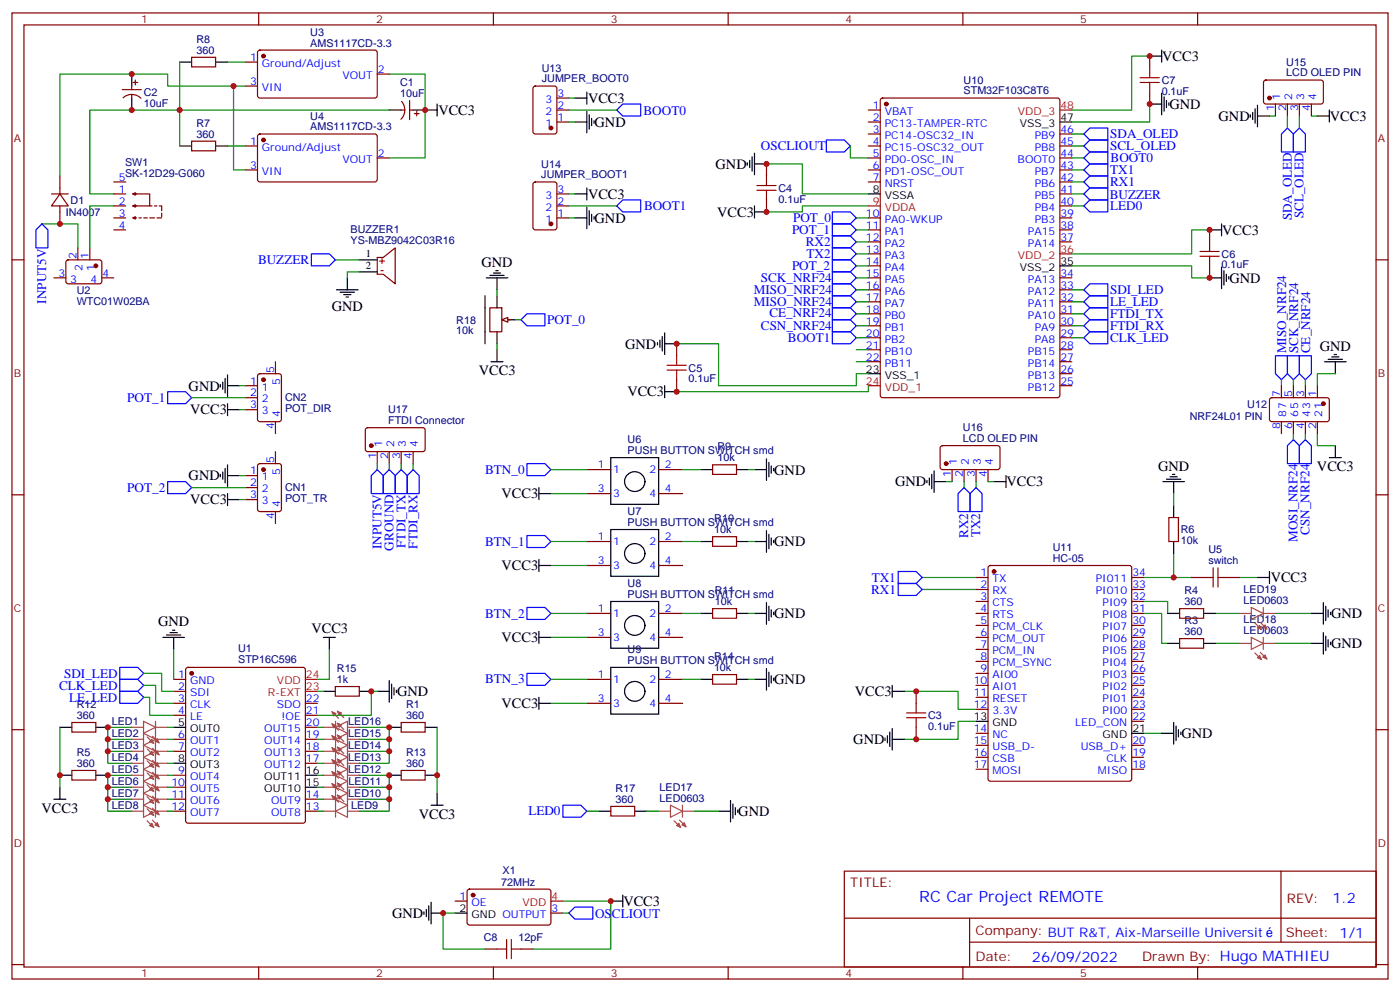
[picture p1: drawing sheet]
<svg xmlns="http://www.w3.org/2000/svg" width="412mm" height="292mm" viewBox="0 0 412 292" stroke-linecap="round" stroke-linejoin="round" font-family="sans-serif">
<g fill="none" stroke="#870000" stroke-width=".35">
<path d="M3.5 3.8h405.4v284.3h-405.4zM7.1 7.3h398.2v277.3h-398.2zM72.3 18.3h3.5M76.1 15l.5-.3 34.1 .1 .4 .7v12.9l-.7 .5-34.1-.1-.5-.6v-12.7zM76.2 3.8v3.5M145.3 3.8v3.5M214.5 3.8v3.5M283.6 3.8v3.5M352.8 3.8v3.5M36 26.4h5.6M36.3 28.8a3.8 3.8 0 0 1 5.2 .1M38.8 25.3v1.1"/>
<path d="M38.8 27.8v1.1M39.2 24.3h1.4M39.9 23.6v1.4M72.3 25.3h3.5M76.1 39.6l.5-.2 34.1 .1 .4 .6v13l-.7 .5-34.1-.1-.5-.7v-12.7zM111.1 21.8h3.6M118.2 32.4h1M118.3 29.8a3.8 3.8 0 0 1-.2 5.3M120.6 29.6v5.6M120.6 32.4h1.1M122.1 33.4h1.4M122.8 32.7v1.4"/>
<path d="M15.2 57.1h4.9M17.6 57.1l2.5 3.5h-4.9zM17.6 51.8v5.3M72.3 43h3.5M72.3 50h3.5M111.1 46.5h3.6M3.5 76.5h3.6M17.6 60.6v5.3M111.1 75.8h1.8l3.5-2.8v10.5l-3.5-2.8h-1.8zM405.3 76.5h3.6M144.3 90.6h3.5v7h-3.5zM148.5 94.1h1.8"/>
<path d="M72.3 113.5h3.5M72.3 117.1h3.5M76.1 110.2l.5-.2h5.6l.6 .4 .1 13-.5 .7h-5.8l-.7-.5-.1-12.9zM81.1 106.5v3.5M72.3 140h3.5M72.3 120.6h3.5M76.1 136.7l.5-.2h5.6l.6 .4 .1 13-.5 .6-5.8 .1-.7-.5-.1-12.9zM81.1 124.1v3.5M81.1 132.9v3.6M172.9 138.2h7M194 138.2h7.1M3.5 145.6h3.6"/>
<path d="M72.3 143.5h3.5M72.3 147h3.5M81.1 150.6v3.5M172.9 145.3h7M172.9 159.4h7M194 145.3h7.1M194 159.4h7.1M405.3 145.6h3.6M172.9 166.4h7M194 166.4h7.1M51.2 200h3.5M54.9 196.6l.5-.2h33.9l.5 .2 .2 .5v44.5l-.3 .5-.4 .2h-33.9l-.5-.2-.2-.5v-44.5z"/>
<path d="M172.9 200h7M172.9 180.6h7M172.9 187.6h7M194 200h7.1M194 180.6h7.1M194 187.6h7.1M3.5 214.8h3.6M21.2 212.7h7v2.8h-7zM51.2 203.5h3.5M51.2 207h3.5M51.2 210.5h3.5M51.2 217.6h3.5"/>
<path d="M90 207h3.5M90 210.5h3.5M90 217.6h3.5M90 214.1h3.5M118.2 212.7h7v2.8h-7zM172.9 207h7M194 207h7.1M405.3 214.8h3.6M21.2 226.8h7v2.8h-7zM51.2 221.1h3.5M51.2 228.2h3.5M51.2 231.7h3.5"/>
<path d="M51.2 235.2h3.5M51.2 238.8h3.5M90 221.1h3.5M90 235.2h3.5M90 238.8h3.5M90 224.6h3.5M118.2 226.8h7v2.8h-7zM179.9 237.3h7.1v2.9h-7.1zM248.7 256.4h156.6v28.2h-156.6zM377.3 256.4v20.9M248.7 270.2h156.5M285.6 277.3h119.6"/>
<path d="M285.6 270.2v14.2M3.5 283.9h3.6M76.2 284.6v3.5M145.3 284.6v3.5M214.5 284.6v3.5M283.6 284.6v3.5M352.8 284.6v3.5M405.3 283.9h3.6"/>
</g>
<g fill="#870000" stroke="#870000" stroke-width=".35">
<circle cx="56.4" cy="198.2" r=".53"/>
<circle cx="77.6" cy="16.5" r=".53"/>
<circle cx="77.6" cy="41.2" r=".53"/>
<circle cx="77.6" cy="138.2" r=".53"/>
<circle cx="77.6" cy="111.8" r=".53"/>
</g>
<g fill="none" stroke="#000" stroke-width=".35">
<path d="M38.8 21.8v3.5M38.8 28.9v3.5M114.7 32.4h3.5M121.7 32.4h3.5M105.8 76.5h5.3M105.8 80h5.3M146.4 87.1v3.5M146.4 97.6v3.6M148.2 94.1h3.5M179.9 134.7h14.1v13.7h-14.1zM179.9 155.9h14.1v13.7h-14.1zM179.9 177h14.1v13.8h-14.1z"/>
<path d="M179.9 196.4h14.1v13.8h-14.1zM17.6 214.1h3.6M28.2 214.1h3.5M51.2 214.1h3.5M114.7 214.1h3.5M125.2 214.1h3.6M17.6 228.2h3.6M28.2 228.2h3.5M51.2 224.6h3.5M90 231.7h3.5M90 228.2h3.5M114.7 228.2h3.5"/>
<path d="M125.2 228.2h3.6M176.4 238.8h3.5M187 238.8h3.5"/>
<circle cx="187" cy="141.8" r="2.96"/>
<circle cx="187" cy="162.9" r="2.96"/>
<circle cx="187" cy="184.1" r="2.96"/>
<circle cx="187" cy="203.5" r="2.96"/>
</g>
<path d="M111.8 76.8h1.4M112.2 79.7h.7M112.5 76.1v1.4M90 200h3.5M90 203.5h3.5" fill="none" stroke="#f00" stroke-width=".35"/>
<g fill="none" stroke="#a64a4a" stroke-width=".35">
<path d="M38.8 214.1h3.5M38.8 217.6h3.5M42.3 212.3l3.5 1.8-3.5 1.7 3.5 1.8-3.5 1.8 3.5 1.7-3.5 1.8 3.5 1.7-3.5 1.8 3.5 1.8-3.5 1.7 3.5 1.8-3.5 1.8 3.5 1.7-3.5 1.8 3.5 1.8-3.5 1.7zM43.3 216.9l2 1.9M44.9 216.7l2 2M45.8 212.3v28.2M45.9 214.1h3.5M45.9 217.6h3.5M95.2 214.1h3.5M95.2 217.6h3.5M97.8 216.5l1.9 2M97.8 213l1.9 1.9"/>
<path d="M97.8 209.5l1.9 1.9M98.8 214.1l3.6-1.8v28.2l-3.6-1.7 3.6-1.8-3.6-1.8 3.6-1.7-3.6-1.8 3.6-1.8-3.6-1.7 3.6-1.8-3.6-1.8 3.6-1.7-3.6-1.8 3.6-1.7-3.6-1.8 3.6-1.8zM98.8 212.3v28.2M99.4 219.9l1.9 1.9M99.4 216.4l1.9 1.9M99.4 212.8l1.9 2M99.4 209.3l1.9 1.9M102.4 214.1h3.4M102.4 217.6h3.4M38.8 221.1h3.5M38.8 224.6h3.5M38.8 228.2h3.5"/>
<path d="M38.8 231.7h3.5M38.8 235.2h3.5M38.8 238.8h3.5M43.3 220.4l2 2M43.3 223.9l2 2M43.3 227.5l2 1.9M43.3 231l2 1.9M43.3 234.5l2 2M43.3 238.1l2 1.9M44.9 220.2l2 2M44.9 223.8l2 1.9M44.9 227.3l2 1.9"/>
<path d="M44.9 230.8l2 2M44.9 234.4l2 1.9M44.9 237.9l2 1.9M45.9 221.1h3.5M45.9 224.6h3.5M45.9 228.2h3.5M45.9 231.7h3.5M45.9 235.2h3.5M45.9 238.8h3.5M95.2 221.1h3.5M95.2 224.6h3.5M95.2 228.2h3.5"/>
<path d="M95.2 231.7h3.5M95.2 235.2h3.5M95.2 238.8h3.5M97.8 234.2l1.9 1.9M97.8 230.6l1.9 2M97.8 227.1l1.9 2M97.8 223.6l1.9 1.9M97.8 220.1l1.9 1.9M99.4 234l1.9 1.9M99.4 230.5l1.9 1.9M99.4 226.9l1.9 2M99.4 223.4l1.9 2"/>
<path d="M102.4 221.1h3.4M102.4 224.6h3.4M102.4 228.2h3.4M102.4 231.7h3.4M102.4 235.2h3.4M102.4 238.8h3.4M194 238.8h3.5M197.5 237l3.5 1.8-3.5 1.7zM201 237v3.5M201.1 238.8h3.5M43.3 241.6l2 1.9M44.9 241.4l2 1.9"/>
<path d="M198.6 241.6l1.9 1.9M200.1 241.4l2 1.9"/>
</g>
<g fill="#a64a4a" stroke="#a64a4a" stroke-width=".29">
<path d="M44 218.3l.7-.7 .6 1.2z"/>
<path d="M45.6 218.1l.7-.7 .6 1.3z"/>
<path d="M44 221.8l.7-.7 .6 1.3z"/>
<path d="M45.6 221.7l.7-.8 .6 1.3z"/>
<path d="M44 225.4l.7-.8 .6 1.3z"/>
<path d="M45.6 225.2l.7-.7 .6 1.2z"/>
<path d="M44 228.9l.7-.7 .6 1.2z"/>
<path d="M45.6 228.7l.7-.7 .6 1.2z"/>
<path d="M44 232.4l.7-.7 .6 1.2z"/>
<path d="M45.6 232.2l.7-.7 .6 1.3z"/>
<path d="M44 235.9l.7-.7 .6 1.3z"/>
<path d="M46.3 235.1l.6 1.2-1.3-.5z"/>
<path d="M44 239.5l.7-.7 .6 1.2z"/>
<path d="M46.3 238.6l.6 1.2-1.3-.5z"/>
<path d="M44 243l.7-.7 .6 1.2z"/>
<path d="M45.6 242.8l.7-.7 .6 1.2z"/>
<path d="M99.4 234l1.2 .5-.7 .7z"/>
<path d="M97.8 234.2l1.2 .5-.7 .7z"/>
<path d="M99.4 230.5l1.2 .5-.7 .7z"/>
<path d="M97.8 230.6l1.2 .6-.7 .7z"/>
<path d="M99.4 226.9l1.2 .6-.7 .7z"/>
<path d="M97.8 227.1l1.2 .5-.7 .8z"/>
<path d="M99.4 223.4l1.2 .5-.7 .7z"/>
<path d="M97.8 223.6l1.2 .5-.7 .7z"/>
<path d="M99.4 219.9l1.2 .5-.7 .7z"/>
<path d="M97.8 220.1l1.2 .5-.7 .7z"/>
<path d="M99.4 216.4l1.2 .5-.7 .7z"/>
<path d="M97.8 216.5l1.2 .6-.7 .7z"/>
<path d="M99.4 212.8l1.2 .6-.7 .7z"/>
<path d="M97.8 213l1.2 .5-.7 .7z"/>
<path d="M99.4 209.3l1.2 .5-.7 .7z"/>
<path d="M97.8 209.5l1.2 .5-.7 .7z"/>
<path d="M199.3 243l.7-.7 .5 1.2z"/>
<path d="M200.9 242.8l.7-.7 .5 1.2z"/>
</g>
<path d="M147.8 94.1l1.8-.7v1.4z" fill="#f0f0f0" stroke="#870000" stroke-width=".35"/>
<g fill="none" stroke="#000" stroke-width=".35">
<path d="M52.9 18.3h3.5M63.5 18.3h3.5M338.7 16.5h3.5M342.2 14.7v3.6M125.2 32.4h3.6M128.8 30.6v3.5M169.3 35.9h3.6M169.3 28.9h3.6M172.9 27.1v3.5M172.9 32.7v6.4M173.6 33.8v4.2M174.3 34.9v2.1"/>
<path d="M175 35.6v.7M312.2 35.9h3.5M338.7 30.6h3.5M342.2 27.4v6.4M342.9 28.5v4.2M343.6 29.6v2.1M344.3 30.3v.7M368.3 33.8v.7M369 33.1v2.1M369.7 32v4.3M370.4 34.1h3.5M370.4 31v6.3"/>
<path d="M388.1 34.1h3.5M391.6 32.4v3.5M52.9 43h3.5M63.5 43h3.5M169.3 57.1h3.6M172.9 55.3v3.5M220.1 47.9v.7M220.8 47.2v2.1M221.5 46.1v4.3M222.2 48.3h3.6M222.2 45.1v6.3M255.8 57.1h3.5"/>
<path d="M146 79.7h.8M169.3 64.1h3.6M172.9 61v6.3M173.6 62v4.3M174.3 63.1v2.1M175 63.8v.7M222.2 60.6v3.5M222.2 62.4h3.6M312.2 78.2h3.5M356.3 67.7h3.5M359.8 65.9v3.5M359.8 78.6v6.3"/>
<path d="M360.5 79.7v4.2M99.1 85.3h6.4M100.2 86h4.2M101.2 86.7h2.2M102 87.4h.7M102.3 81.8v3.5M142.9 87.1v14.1M143.2 81.8h6.4M144.3 81.1h4.2M145.3 80.4h2.2M146.4 81.8v3.5M195.1 99.1v4.2"/>
<path d="M195.8 98v6.4M356.3 81.8h3.5M361.2 80.7v2.1M361.9 81.4v.7M64.9 113.2v.7M65.6 112.5v2.1M66.3 111.4v4.2M67 113.5h3.6M67 110.3v6.4M67 118.8v3.5M144.6 106.5h3.6M146.4 102.9v3.6"/>
<path d="M193.7 100.8v.7M194.4 100.1v2.1M195.8 115.3h3.5M195.8 113.5v3.6M195.8 101.2h3.5M255.8 110h3.5M390.2 106.5h6.3M391.2 105.8h4.3M392.3 105.1h2.1M393 104.4h.7M393.3 106.5v3.5M64.9 139.6v.7"/>
<path d="M65.6 138.9v2.1M66.3 137.9v4.2M67 136.8v6.4M67 140h3.6M67 120.6h3.6M206.4 138.2h3.5M217 138.2h3.5M222.2 138.2h3.6M225.8 135v6.4M226.5 136.1v4.2M227.2 137.2v2.1M227.9 137.9v.7"/>
<path d="M274.5 139.6v4.3M275.2 138.6v6.3M296.3 140v3.5M345.4 139.6h.7M391.6 134.7h3.5M393.3 131.2v3.5M67 145.3v3.5M67 147h3.6M158.7 145.3h3.6M158.7 143.5v3.5M206.4 159.4h3.5M217 159.4h3.5"/>
<path d="M222.2 159.4h3.6M225.8 156.2v6.4M226.5 157.3v4.2M227.2 158.3v2.1M227.9 159v.7M273 141.4v.7M273.8 140.7v2.1M275.2 141.7h3.5M292.8 141.7h3.5M342.5 141.7h6.4M343.6 141h4.2M344.7 140.3h2.1"/>
<path d="M345.7 141.7v3.6M345.7 148.8v3.5M345.7 159.4v3.5M158.7 164.7v3.5M158.7 166.4h3.6M225.8 177.4v6.3M226.5 178.4v4.3M227.2 179.5v2.1M370.4 170h3.5M373.9 168.2v3.5M389.8 177.4v6.3M390.5 178.4v4.3"/>
<path d="M391.2 179.5v2.1M48 187.6h6.3M49 186.9h4.3M50.1 186.2h2.1M50.8 185.5h.7M51.2 187.6v3.5M95.2 187.6h3.6M97 187.6v3.5M158.7 185.8v3.6M158.7 187.6h3.6M206.4 180.6h3.5M206.4 200h3.5"/>
<path d="M217 180.6h3.5M217 200h3.5M222.2 180.6h3.6M222.2 200h3.6M225.8 196.8v6.3M226.5 197.8v4.3M227.2 198.9v2.1M227.9 180.2v.7M227.9 199.6v.7M344 189.4h3.5M344 180.6h3.5M354.5 189.4h3.6"/>
<path d="M354.5 180.6h3.6M386.3 189.4h3.5M386.3 180.6h3.5M389.8 186.2v6.3M390.5 187.3v4.2M391.2 188.3v2.1M391.9 180.2v.7M391.9 189v.7M95.2 203.5h3.6M105.8 203.5h3.6M111.1 203.5h3.6M114.7 200.3v6.4"/>
<path d="M115.4 201.4v4.2M116.1 202.4v2.1M116.8 203.1v.7M158.7 205.2v3.6M158.7 207h3.6M260.7 217.2v.7M261.4 216.5v2.2M262.1 215.5v4.2M262.8 203.5h3.5M262.8 201.7v3.5M262.8 214.4v6.4M262.8 217.6h3.5"/>
<path d="M287.5 212.3h3.5M333.4 215.8h3.5M342.2 215.8h3.5M345.7 212.7v6.3M346.4 213.7v4.2M347.1 214.8v2.1M347.8 215.5v.7M15.9 235.2h3.5M17.6 231.7v3.5M127 237h3.5M128.8 233.5v3.5M211.7 238.8h3.5"/>
<path d="M215.2 235.6v6.3M215.9 236.6v4.3M216.6 237.7v2.1M217.3 238.4v.7M124.9 268.4v.7M125.6 267.7v2.1M126.3 266.6v4.3M127 268.7h3.5M127 265.6v6.3M134.1 268.7h3.5M179.9 265.2h3.5M183.4 263.5v3.5"/>
</g>
<g fill="none" stroke="#870000" stroke-width=".35">
<path d="M56.4 16.9h7.1v2.8h-7.1zM338.7 16.5v3.5M157.2 25.5l.5-.2h5.6l.7 .5v12.9l-.4 .7h-5.9l-.7-.4v-13zM164 32.4h3.6M164 35.9h3.6M164 28.9h3.6M255.8 32.4h3.5M255.8 35.9h3.5M255.8 39.4h3.5M259.5 29.1l.5-.2h51.5l.7 .4v87l-.5 .7-51.7 .1-.7-.5v-87zM312.2 39.4h3.5M338.7 27.1v3.5"/>
<path d="M372.4 23.8l.5-.2h16.5l.4 .7v5.9l-.7 .4h-16.5l-.4-.7v-5.6zM375.7 30.6v3.5M379.2 30.6v3.5M382.8 30.6v3.5M386.3 30.6v3.5M33.5 53.6h3.5M33.5 57.1h3.5M40.2 57.1h-1l.7-.4v.7l-.7-.3h4.9v3.5h-4.9l.7 .4v-.7l-.7 .3h1M56.4 41.6h7.1v2.8h-7.1zM157.2 53.8l.5-.2h5.6l.7 .4v13l-.4 .6-5.9 .1-.7-.5v-12.9zM164 57.1h3.6M225.8 48.3v3.5"/>
<path d="M225.8 58.8v3.6M255.8 53.6h3.5M255.8 43h3.5M255.8 46.5h3.5M255.8 50h3.5M312.2 53.6h3.5M312.2 57.1h3.5M312.2 43h3.5M312.2 46.5h3.5M312.2 50h3.5M19.6 76.7l.5-.2h9.5l.4 .7-.1 5.9-.6 .4h-9.5l-.4-.7v-5.6zM22.9 73v3.5"/>
<path d="M26.5 73v3.5M33.5 67.7h3.5M33.5 60.6h3.5M33.5 64.1h3.5M39.2 64.1l.7 .4v-.7l-.7 .3h1M40.9 64.1h.7M42.3 64.1h1.1M44.1 60.6h.7M44.1 64.1h1.4M45.5 60.6h.7M46.2 64.1h1.4M46.9 60.6h.7v1.4"/>
<path d="M47.6 62.7v1.1M164 60.6h3.6M164 64.1h3.6M255.8 67.7h3.5M255.8 64.1h3.5M255.8 71.2h3.5M255.8 74.7h3.5M255.8 78.2h3.5M312.2 67.7h3.5M312.2 60.6h3.5M312.2 64.1h3.5M312.2 71.2h3.5"/>
<path d="M356.3 67.7v3.5M356.3 78.2v3.6M15.9 81.8h3.5M30 81.8h3.5M255.8 81.8h3.5M255.8 85.3h3.5M255.8 88.8h3.5M255.8 92.4h3.5M255.8 95.9h3.5M255.8 99.4h3.5M312.2 81.8h3.5M312.2 85.3h3.5"/>
<path d="M312.2 88.8h3.5M312.2 92.4h3.5M312.2 95.9h3.5M312.2 99.4h3.5M199.3 101.2v3.5M199.3 111.8v3.5M255.8 102.9h3.5M255.8 106.5h3.5M312.2 102.9h3.5M312.2 106.5h3.5M312.2 113.5h3.5M312.2 110h3.5"/>
<path d="M374.2 117.3l.4-.2h16.6l.4 .7-.1 5.9-.6 .4-16.5-.1-.5-.6v-5.6zM377.5 113.5v3.6M381 113.5v3.6M384.5 113.5v3.6M388.1 113.5v3.6M107.8 126.1l.5-.2h16.5l.4 .7v5.9l-.7 .4h-16.5l-.4-.7v-5.6zM111.1 132.9v3.6M114.7 132.9v3.6M118.2 132.9v3.6M121.7 132.9v3.6M209.9 136.8h7.1v2.8h-7.1zM277.2 131.4l.4-.2h16.5l.5 .7-.1 5.9-.6 .4h-16.5l-.5-.7v-5.6z"/>
<path d="M280.5 138.2v3.5M284 138.2v3.5M287.5 138.2v3.5M291 138.2v3.5M377.5 124.1v3.5M381 124.1v3.5M384.5 124.1v3.5M388.1 124.1v3.5M209.9 158h7.1v2.8h-7.1zM344.3 152.3h2.8v7.1h-2.8zM209.9 179.1h7.1v2.9h-7.1zM287.5 170h3.5"/>
<path d="M287.5 173.5h3.5M287.5 177h3.5M291.3 166.6l.4-.2h41l.6 .5 .1 62.3-.5 .7h-41.2l-.6-.4-.1-62.4zM333.4 170h3.5M333.4 173.5h3.5M333.4 177h3.5M347.5 179.1h7v2.9h-7zM351 170h3.5M361.6 170h3.5M209.9 198.5h7.1v2.9h-7.1zM287.5 180.6h3.5M287.5 184.1h3.5"/>
<path d="M287.5 187.6h3.5M287.5 191.1h3.5M287.5 194.7h3.5M287.5 198.2h3.5M333.4 180.6h3.5M333.4 184.1h3.5M333.4 187.6h3.5M333.4 191.1h3.5M333.4 194.7h3.5M333.4 198.2h3.5M347.5 188h7v2.8h-7zM98.8 202.1h7v2.8h-7z"/>
<path d="M269.9 203.5v3.5M269.9 214.1v3.5M287.5 201.7h3.5M287.5 205.2h3.5M287.5 208.8h3.5M287.5 215.8h3.5M287.5 219.4h3.5M333.4 201.7h3.5M333.4 205.2h3.5M333.4 208.8h3.5M333.4 219.4h3.5M333.4 212.3h3.5"/>
<path d="M287.5 222.9h3.5M287.5 226.4h3.5M333.4 222.9h3.5M333.4 226.4h3.5M134.1 265.2h3.5M137.8 261.9l.5-.2h23.5l.5 .7-.1 9.4-.6 .5-23.6-.1-.4-.6v-9.2zM142.9 279.3h3.5M153.5 279.3h3.5M162.3 268.7h3.5"/>
</g>
<g fill="#870000" stroke="#870000" stroke-width=".35">
<circle cx="261.1" cy="30.6" r=".53"/>
<circle cx="28.2" cy="78.2" r=".53"/>
<circle cx="292.8" cy="168.2" r=".53"/>
<circle cx="162.3" cy="37.7" r=".53"/>
<circle cx="162.3" cy="65.9" r=".53"/>
<circle cx="373.9" cy="28.9" r=".53"/>
<circle cx="278.7" cy="136.5" r=".53"/>
<circle cx="139.3" cy="263.5" r=".53"/>
<circle cx="109.4" cy="131.2" r=".53"/>
<circle cx="389.8" cy="118.8" r=".53"/>
</g>
<path d="M312.2 32.4h3.5M255.8 60.6h3.5M312.2 74.7h3.5M255.8 113.5h3.5M162.3 265.2h3.5" fill="none" stroke="#f00" stroke-width=".35"/>
<g fill="none" stroke="#008700" stroke-width=".35">
<path d="M52.9 18.3v24.7M67 18.3h5.3M338.7 16.5h-5.3v15.9h-17.7M68.8 25.3v24.7h3.5M72.3 25.3h-22.9v-3.5h-31.8v30M114.7 21.8h10.5v24.7h-10.5M114.7 32.4h-88.2v24.7h7M167.6 32.4h14.1M167.6 28.9h1.7M167.6 35.9h1.7M315.7 39.4h3.6M338.7 30.6v5.3h-23"/>
<path d="M373.9 34.1h1.8M379.2 34.1v3.6M382.8 34.1v3.6M386.3 34.1h1.8M67 43h5.3M167.6 57.1h1.7M225.8 48.3h10.6v8.8h19.4M250.5 43v3.5h5.3M315.7 43h3.6M315.7 50h3.6M315.7 53.6h3.6M315.7 57.1h3.6"/>
<path d="M315.7 46.5h3.6M12.3 65.9h10.6v7.1M33.5 60.6h-7v12.4M98.8 76.5h7M167.6 64.1h1.7M167.6 60.6h14.1M252.2 64.1h3.6M252.2 67.7h3.6M252.2 78.2h3.6M252.2 71.2h3.6M252.2 74.7h3.6M255.8 60.6h-19.4v1.8h-10.6"/>
<path d="M315.7 78.2h35.3v3.6h5.3M315.7 60.6h3.6M356.3 67.7h-5.3v7h-35.3M105.8 80h-3.5v1.8M146.4 85.3v1.8M151.7 94.1h1.8M252.2 81.8h3.6M252.2 85.3h3.6M252.2 88.8h3.6M252.2 92.4h3.6M252.2 99.4h3.6M252.2 95.9h3.6"/>
<path d="M315.7 85.3h3.6M315.7 88.8h3.6M315.7 92.4h3.6M315.7 99.4h3.6M315.7 95.9h3.6M56.4 117.1h15.9M70.6 113.5h1.7M146.4 101.2v1.7M199.3 101.2h12.4v12.3h40.5v-3.5h3.6M252.2 102.9h3.6M252.2 106.5h3.6M255.8 113.5v1.8h-56.5"/>
<path d="M377.5 111.8v1.7M381 111.8v1.7M384.5 111.8v1.7M393.3 110h-5.2v3.5M70.6 140h1.7M70.6 120.6h1.7M111.1 136.5v1.7M114.7 136.5v1.7M118.2 136.5v1.7M121.7 136.5v1.7M162.3 138.2h10.6M201.1 138.2h5.3"/>
<path d="M220.5 138.2h1.7M381 127.6v1.8M384.5 127.6v1.8M388.1 127.6v3.6h5.2M56.4 143.5h15.9M70.6 147h1.7M162.3 159.4h10.6M162.3 145.3h10.6M201.1 159.4h5.3M220.5 159.4h1.7M278.7 141.7h1.8M284 141.7v1.8"/>
<path d="M287.5 141.7v1.8M291 141.7h1.8M345.7 145.3v3.5M162.3 166.4h10.6M271.6 170h15.9M271.6 173.5h15.9M336.9 177h7.1v3.6M336.9 170h14.1M345.7 162.9v7.1M365.1 170h5.3M42.3 198.2h5.3v5.3h3.6M51.2 191.1v8.9"/>
<path d="M97 191.1v8.9h-3.5M162.3 180.6h10.6M162.3 200h10.6M162.3 187.6h10.6M201.1 180.6h5.3M201.1 200h5.3M220.5 180.6h1.7M220.5 200h1.7M336.9 180.6h5.3v8.8h1.8M358.1 189.4h7M358.1 180.6h7M375.7 189.4h10.6"/>
<path d="M375.7 180.6h10.6M17.6 214.1v17.6M31.7 217.6v3.5h7.1M38.8 214.1h-7.1v3.5h7.1M42.3 201.7h3.6v5.3h5.3M42.3 205.2h1.8v5.3h7.1M49.4 214.1h1.8M49.4 217.6h1.8M93.5 203.5h1.7M93.5 214.1h1.7M93.5 217.6h1.7M105.8 214.1h8.9v3.5h-8.9"/>
<path d="M111.1 203.5h-1.7v7h-15.9M114.7 217.6v3.5h-8.9M128.8 214.1v19.4M162.3 207h10.6M266.3 203.5h15.9v5.3h5.3M287.5 212.3h-5.3v5.3h-15.9M336.9 215.8h5.3M31.7 221.1v3.5h7.1M31.7 231.7v3.5h7.1M31.7 235.2v3.6h7.1M38.8 228.2h-7.1v3.5h7.1M49.4 238.8h1.8"/>
<path d="M49.4 221.1h1.8M49.4 224.6h1.8M49.4 228.2h1.8M49.4 231.7h1.8M49.4 235.2h1.8M93.5 238.8h1.7M93.5 221.1h1.7M93.5 224.6h1.7M93.5 228.2h1.7M93.5 231.7h1.7M93.5 235.2h1.7M105.8 228.2h8.9v3.5h-8.9"/>
<path d="M114.7 221.1v3.5h-8.9M114.7 231.7v3.5h-8.9M114.7 235.2v3.6h-8.9M172.9 238.8h3.5M190.5 238.8h3.5M204.6 238.8h7.1M134.1 268.7h-3.6v10.6h12.4M165.8 265.2h14.1v14.1h-22.9M165.8 268.7h1.8"/>
</g>
<path d="M368.6 178.8l3.5 1.8-3.5 1.7zM372.1 178.8v3.5M365.1 189.4h3.5M365.1 180.6h3.5M368.6 187.6l3.5 1.8-3.5 1.7zM369.7 192.2l1.9 1.9M369.7 183.4l1.9 1.9M371.2 192l2 2M371.2 183.2l2 1.9M372.1 187.6v3.5M372.2 189.4h3.5M372.2 180.6h3.5" fill="none" stroke="#a64a4a" stroke-width=".35"/>
<g fill="#a64a4a" stroke="#a64a4a" stroke-width=".29">
<path d="M370.4 193.6l.7-.7 .5 1.2z"/>
<path d="M372.7 192.7l.5 1.3-1.3-.6z"/>
<path d="M370.4 184.8l.7-.7 .5 1.2z"/>
<path d="M371.9 184.6l.8-.7 .5 1.2z"/>
</g>
<g fill="none" stroke="#00f" stroke-width=".35">
<path d="M183.4 30.6h5.3v3.5h-5.3l-1.7-1.7zM319.3 39.4l1.7-1.7h5.3v3.5h-5.3zM377.5 39.4l1.7-1.7 1.8 1.7v5.3h-3.5zM382.8 37.7l1.7 1.7v5.3h-3.5v-5.3zM243.4 41.2h5.3l1.8 1.8-1.8 1.7h-5.3zM319.3 50l1.7-1.7h5.3v3.5h-5.3zM319.3 53.6l1.7-1.8h5.3v3.5h-5.3zM319.3 43l1.7-1.8h5.3v3.5h-5.3zM319.3 46.5l1.7-1.8h5.3v3.6h-5.3zM319.3 57.1l1.7-1.8h5.3v3.5h-5.3zM12.3 65.9l1.8 1.8v5.3h-3.5v-5.3zM91.7 74.7h5.3l1.8 1.8-1.8 1.7h-5.3z"/>
<path d="M181.7 60.6l1.7-1.8h5.3v3.6h-5.3zM245.2 62.4h5.3l1.7 1.7-1.7 1.8h-5.3zM245.2 65.9h5.3l1.7 1.8-1.7 1.7h-5.3zM245.2 76.5h5.3l1.7 1.7-1.7 1.8h-5.3zM245.2 69.4h5.3l1.7 1.8-1.7 1.8h-5.3zM245.2 73h5.3l1.7 1.7-1.7 1.8h-5.3zM319.3 60.6l1.7-1.8h5.3v3.6h-5.3zM153.5 94.1l1.7-1.7h5.3v3.5h-5.3zM245.2 83.5h5.3l1.7 1.8-1.7 1.8h-5.3zM245.2 87.1h5.3l1.7 1.7-1.7 1.8h-5.3zM245.2 80h5.3l1.7 1.8-1.7 1.7h-5.3zM245.2 90.6h5.3l1.7 1.8-1.7 1.7h-5.3z"/>
<path d="M245.2 94.1h5.3l1.7 1.8-1.7 1.7h-5.3zM245.2 97.6h5.3l1.7 1.8-1.7 1.8h-5.3zM319.3 88.8l1.7-1.7h5.3v3.5h-5.3zM319.3 99.4l1.7-1.8h5.3v3.6h-5.3zM319.3 85.3l1.7-1.8h5.3v3.6h-5.3zM319.3 95.9l1.7-1.8h5.3v3.5h-5.3zM319.3 92.4l1.7-1.8h5.3v3.5h-5.3zM49.4 115.3h5.3l1.7 1.8-1.7 1.7h-5.3zM375.7 104.7h3.5v5.3l-1.7 1.8-1.8-1.8zM379.2 104.7h3.6v5.3l-1.8 1.8-1.8-1.8zM382.8 104.7h3.5v5.3l-1.8 1.8-1.7-1.8zM111.1 138.2l1.8 1.8v5.3h-3.5v-5.3z"/>
<path d="M114.7 138.2l1.7 1.8v5.3h-3.5v-5.3zM118.2 138.2l1.7 1.8v5.3h-3.5v-5.3zM121.7 138.2l1.8 1.8v5.3h-3.6v-5.3zM155.2 136.5h5.3l1.8 1.7-1.8 1.8h-5.3zM381 129.4l1.8 1.8v5.3h-3.6v-5.3zM384.5 129.4l1.8 1.8v5.3h-3.5v-5.3zM49.4 141.7h5.3l1.7 1.8-1.7 1.8h-5.3zM155.2 157.6h5.3l1.8 1.8-1.8 1.7h-5.3zM284 143.5l1.8 1.8v5.3h-3.6v-5.3zM287.5 143.5l1.8 1.8v5.3h-3.5v-5.3zM155.2 178.8h5.3l1.8 1.8-1.8 1.7h-5.3zM264.6 171.7h5.3l1.7 1.8-1.7 1.8h-5.3z"/>
<path d="M264.6 168.2h5.3l1.7 1.8-1.7 1.7h-5.3zM35.3 196.4h5.3l1.7 1.8-1.7 1.8h-5.3zM35.3 200h5.3l1.7 1.7-1.7 1.8h-5.3zM155.2 198.2h5.3l1.8 1.8-1.8 1.7h-5.3zM35.3 203.5h5.3l1.7 1.7-1.7 1.8h-5.3zM165.8 237h5.3l1.8 1.8-1.8 1.7h-5.3zM167.6 268.7l1.7-1.7h5.3v3.5h-5.3z"/>
</g>
<g fill="none" stroke="#a10000" stroke-width=".35">
<path d="M335.8 24.3h5.7M335.8 22.9h5.7M338.7 20v2.9M338.7 24.3v2.8M223 54.6h5.6M223 56h5.6M225.8 51.8v2.8M225.8 56v2.8M353.5 75.4h5.6M353.5 74h5.6M356.3 71.2v2.8M356.3 75.4v2.8"/>
<path d="M196.5 107.5h5.6M196.5 108.9h5.6M199.3 104.7v2.8M199.3 108.9v2.9M354.5 170h2.9M357.4 167.1v5.7M358.8 167.1v5.7M358.8 170h2.8M267.1 211.2h5.6M267.1 209.8h5.6M269.9 207v2.8M269.9 211.2v2.9"/>
<path d="M146.4 279.3h2.8M149.2 276.5v5.7M150.6 279.3h2.9M150.6 276.5v5.7"/>
</g>
<g fill="#c00">
<circle cx="345.7" cy="170" r=".88"/>
<circle cx="269.9" cy="217.6" r=".88"/>
<circle cx="269.9" cy="203.5" r=".88"/>
<circle cx="125.2" cy="32.4" r=".88"/>
<circle cx="225.8" cy="48.3" r=".88"/>
<circle cx="225.8" cy="62.4" r=".88"/>
<circle cx="338.7" cy="30.6" r=".88"/>
<circle cx="338.7" cy="16.5" r=".88"/>
<circle cx="356.3" cy="67.7" r=".88"/>
<circle cx="356.3" cy="81.8" r=".88"/>
<circle cx="52.9" cy="32.4" r=".88"/>
<circle cx="38.8" cy="32.4" r=".88"/>
<circle cx="68.8" cy="25.3" r=".88"/>
<circle cx="38.8" cy="21.8" r=".88"/>
<circle cx="199.3" cy="115.3" r=".88"/>
<circle cx="199.3" cy="101.2" r=".88"/>
<circle cx="109.4" cy="203.5" r=".88"/>
<circle cx="31.8" cy="214.1" r=".88"/>
<circle cx="31.8" cy="217.6" r=".88"/>
<circle cx="31.8" cy="221.1" r=".88"/>
<circle cx="31.8" cy="228.2" r=".88"/>
<circle cx="31.8" cy="231.7" r=".88"/>
<circle cx="31.8" cy="235.2" r=".88"/>
<circle cx="114.7" cy="214.1" r=".88"/>
<circle cx="114.7" cy="217.6" r=".88"/>
<circle cx="114.7" cy="221.1" r=".88"/>
<circle cx="114.7" cy="228.2" r=".88"/>
<circle cx="114.7" cy="231.7" r=".88"/>
<circle cx="114.7" cy="235.2" r=".88"/>
<circle cx="128.8" cy="228.2" r=".88"/>
<circle cx="17.6" cy="228.2" r=".88"/>
<circle cx="130.5" cy="268.7" r=".88"/>
<circle cx="179.9" cy="265.2" r=".88"/>
<circle cx="17.6" cy="65.9" r=".88"/>
</g>
<text font-size="4.6" fill="#00f" x="270.8" y="265.4">RC Car Project REMOTE</text>
<g font-size="4.2">
<text x="342.4" y="17.9">VCC3</text>
<text x="129.1" y="33.8">VCC3</text>
<text x="173.2" y="30.3">VCC3</text>
<text x="344.5" y="32.1">GND</text>
<text x="359" y="35.6">GND</text>
<text x="391.8" y="35.6">VCC3</text>
<text x="175.2" y="37.3">GND</text>
<text x="210.8" y="49.7">GND</text>
<text x="173.2" y="58.5">VCC3</text>
<text x="175.2" y="65.5">GND</text>
<text x="211.3" y="63.8">VCC3</text>
<text x="360" y="69.1">VCC3</text>
<text x="141.8" y="78.6">GND</text>
<text x="362.1" y="83.2">GND</text>
<text x="97.7" y="91.4">GND</text>
<text x="184.2" y="102.6">GND</text>
<text x="388.8" y="103.3">GND</text>
<text x="141.1" y="110.3">VCC3</text>
<text x="55.6" y="114.9">GND</text>
<text x="184.8" y="116.7">VCC3</text>
<text x="56" y="122">VCC3</text>
<text x="55.6" y="141.4">GND</text>
<text x="228.1" y="139.7">GND</text>
<text x="263.7" y="143.2">GND</text>
<text x="296.5" y="143.2">VCC3</text>
<text x="341.1" y="138.6">GND</text>
<text x="387.9" y="138.7">VCC3</text>
<text x="56" y="148.4">VCC3</text>
<text x="147.8" y="146.7">VCC3</text>
<text x="228.1" y="160.8">GND</text>
<text x="147.8" y="167.9">VCC3</text>
<text x="374.3" y="171.4">VCC3</text>
<text x="46.6" y="184.3">GND</text>
<text x="228.1" y="182">GND</text>
<text x="392.1" y="182">GND</text>
<text x="91.7" y="186.4">VCC3</text>
<text x="147.8" y="189">VCC3</text>
<text x="392.1" y="190.8">GND</text>
<text x="228.1" y="201.4">GND</text>
<text x="116.9" y="204.9">GND</text>
<text x="147.8" y="208.4">VCC3</text>
<text x="251.8" y="204.9">VCC3</text>
<text x="251.4" y="219">GND</text>
<text x="348" y="217.3">GND</text>
<text x="12.2" y="239.2">VCC3</text>
<text x="123.4" y="241">VCC3</text>
<text x="217.5" y="240.2">GND</text>
<text x="183.6" y="266.7">VCC3</text>
<text x="115.5" y="270.2">GND</text>
</g>
<g font-size="4.2" fill="#00f">
<text x="392.5" y="265.7">1.2</text>
<text x="304" y="283">26/09/2022</text>
</g>
<g font-size="3.9" fill="#00f">
<text x="189.6" y="33.7">BOOT0</text>
<text x="327" y="40.7">SDA_OLED</text>
<text x="224.1" y="44.1">OSCLIOUT</text>
<text x="327" y="44.2">SCL_OLED</text>
<text x="327.1" y="47.8">BOOT0</text>
<text x="327" y="51.3">TX1</text>
<text x="326.9" y="58.5">BUZZER</text>
<text x="327" y="54.8">RX1</text>
<text x="189.7" y="61.9">BOOT1</text>
<text x="233.6" y="65.4">POT_0</text>
<text x="327" y="61.9">LED0</text>
<text x="380.5" y="64.9" transform="rotate(-90 380.5 64.9)">SDA_OLED</text>
<text x="384" y="64.3" transform="rotate(-90 384 64.3)">SCL_OLED</text>
<text x="233.3" y="68.9">POT_1</text>
<text x="76" y="77.6">BUZZER</text>
<text x="237.4" y="72.4">RX2</text>
<text x="237.6" y="75.9">TX2</text>
<text x="224.1" y="82.9">SCK_NRF24</text>
<text x="233.3" y="79.5">POT_2</text>
<text x="13.6" y="89.3" transform="rotate(-90 13.6 89.3)">INPUT5V</text>
<text x="222.1" y="86.4">MISO_NRF24</text>
<text x="222.1" y="89.9">MISO_NRF24</text>
<text x="327" y="86.7">SDI_LED</text>
<text x="161.2" y="95.3">POT_0</text>
<text x="226.7" y="93.4">CE_NRF24</text>
<text x="327" y="90.2">LE_LED</text>
<text x="327" y="93.7">FTDI_TX</text>
<text x="224.1" y="97.1">CSN_NRF24</text>
<text x="232.1" y="100.6">BOOT1</text>
<text x="327" y="100.8">CLK_LED</text>
<text x="327" y="97.3">FTDI_RX</text>
<text x="378.8" y="104" transform="rotate(-90 378.8 104)">MISO_NRF24</text>
<text x="382.4" y="104" transform="rotate(-90 382.4 104)">SCK_NRF24</text>
<text x="386" y="104" transform="rotate(-90 386 104)">CE_NRF24</text>
<text x="37.5" y="118.3">POT_1</text>
<text x="142.9" y="139.5">BTN_0</text>
<text x="37.5" y="144.8">POT_2</text>
<text x="112.4" y="161.7" transform="rotate(-90 112.4 161.7)">INPUT5V</text>
<text x="119.4" y="161.2" transform="rotate(-90 119.4 161.2)">FTDI_TX</text>
<text x="123" y="161.5" transform="rotate(-90 123 161.5)">FTDI_RX</text>
<text x="142.9" y="160.7">BTN_1</text>
<text x="285.2" y="158.4" transform="rotate(-90 285.2 158.4)">RX2</text>
<text x="288.8" y="158.2" transform="rotate(-90 288.8 158.2)">TX2</text>
<text x="382.3" y="159.5" transform="rotate(-90 382.3 159.5)">MOSI_NRF24</text>
<text x="385.8" y="157.4" transform="rotate(-90 385.8 157.4)">CSN_NRF24</text>
<text x="115.9" y="162.1" transform="rotate(-90 115.9 162.1)">GROUND</text>
<text x="256.8" y="171.2">TX1</text>
<text x="256.6" y="174.8">RX1</text>
<text x="142.9" y="181.8">BTN_2</text>
<text x="17.4" y="203">CLK_LED</text>
<text x="18.9" y="199.4">SDI_LED</text>
<text x="142.9" y="201.2">BTN_3</text>
<text x="20.4" y="206.5">LE_LED</text>
<text x="155.6" y="240">LED0</text>
<text x="175.3" y="270.1">OSCLIOUT</text>
</g>
<g font-size="3.9" fill="#800">
<text x="250.5" y="261">TITLE:</text>
<text x="379.1" y="265.7">REV:</text>
<text x="287.4" y="275.2">Company: BUT R&amp;T, Aix-Marseille Universit</text>
<text x="378.7" y="275.8">Sheet: 1/1</text>
<text x="287.4" y="282.9">Date:</text>
<text x="336.4" y="282.9">Drawn By: Hugo MATHIEU</text>
</g>
<g font-size="3.2" fill="#800">
<text x="41.6" y="6.8">1</text>
<text x="110.8" y="6.8">2</text>
<text x="179.9" y="6.8">3</text>
<text x="249.1" y="6.8">4</text>
<text x="318.2" y="6.8">5</text>
<text x="4.1" y="41.9">A</text>
<text x="405.9" y="41.9">A</text>
<text x="4.1" y="111.1">B</text>
<text x="405.9" y="111.1">B</text>
<text x="4.1" y="180.2">C</text>
<text x="405.9" y="180.2">C</text>
<text x="4.1" y="249.3">D</text>
<text x="405.9" y="249.3">D</text>
<text x="41.6" y="287.6">1</text>
<text x="110.8" y="287.6">2</text>
<text x="179.9" y="287.6">3</text>
<text x="249.1" y="287.6">4</text>
<text x="318.2" y="287.6">5</text>
</g>
<g font-size="3.2" fill="#000080">
<text x="91.4" y="10.5">U3</text>
<text x="57.9" y="15.8">360</text>
<text x="57.9" y="12.6">R8</text>
<text x="91.4" y="13.7">AMS1117CD-3.3</text>
<text x="159.6" y="21.1">U13</text>
<text x="378.9" y="22.5">LCD OLED PIN</text>
<text x="378.9" y="19.4">U15</text>
<text x="42.3" y="28.2">C2</text>
<text x="117.8" y="28.5">10uF</text>
<text x="117.8" y="25.3">C1</text>
<text x="159.6" y="24.3">JUMPER_BOOT0</text>
<text x="283.8" y="27.7">STM32F103C8T6</text>
<text x="283.8" y="24.6">U10</text>
<text x="342.2" y="27.9">0.1uF</text>
<text x="342.2" y="24.7">C7</text>
<text x="42.3" y="31.4">10uF</text>
<text x="91.4" y="35.2">U4</text>
<text x="57.9" y="40.5">360</text>
<text x="57.9" y="37.3">R7</text>
<text x="91.4" y="38.4">AMS1117CD-3.3</text>
<text x="36.8" y="52.1">SK-12D29-G060</text>
<text x="36.8" y="48.9">SW1</text>
<text x="159.4" y="52.5">JUMPER_BOOT1</text>
<text x="159.4" y="49.3">U14</text>
<text x="229.3" y="59.6">0.1uF</text>
<text x="229.3" y="56.5">C4</text>
<text x="19.4" y="63.5">IN4007</text>
<text x="20.8" y="60">D1</text>
<text x="103.3" y="71.9">YS-MBZ9042C03R16</text>
<text x="103.3" y="68.7">BUZZER1</text>
<text x="359.8" y="75.9">C6</text>
<text x="359.8" y="79">0.1uF</text>
<text x="22.6" y="89.7">WTC01W02BA</text>
<text x="22.6" y="86.5">U2</text>
<text x="134.4" y="95.3">R18</text>
<text x="134.4" y="98.4">10k</text>
<text x="202.8" y="112.5">0.1uF</text>
<text x="202.8" y="109.4">C5</text>
<text x="84" y="118.1">CN2</text>
<text x="367.4" y="120">U12</text>
<text x="84" y="121.3">POT_DIR</text>
<text x="114.3" y="124.8">FTDI Connector</text>
<text x="114.3" y="121.7">U17</text>
<text x="350.4" y="123.5">NRF24L01 PIN</text>
<text x="184.9" y="130.5">U6</text>
<text x="283.7" y="130.1">LCD OLED PIN</text>
<text x="283.7" y="127">U16</text>
<text x="184.9" y="133.6">PUSH BUTTON SWITCH smd</text>
<text x="211.3" y="135.7">10k</text>
<text x="211.3" y="132.5">R9</text>
<text x="84" y="147.7">POT_TR</text>
<text x="84" y="144.6">CN1</text>
<text x="184.9" y="154.8">PUSH BUTTON SWITCH smd</text>
<text x="184.9" y="151.6">U7</text>
<text x="210.4" y="153.7">R10</text>
<text x="210.4" y="156.9">10k</text>
<text x="347.8" y="160.2">10k</text>
<text x="347.8" y="157">R6</text>
<text x="310.1" y="165.3">HC-05</text>
<text x="310.1" y="162.2">U11</text>
<text x="356" y="166.1">switch</text>
<text x="356" y="162.9">U5</text>
<text x="184.9" y="172.8">U8</text>
<text x="184.9" y="176">PUSH BUTTON SWITCH smd</text>
<text x="210.5" y="178.1">10k</text>
<text x="210.5" y="174.9">R11</text>
<text x="348.9" y="178.1">360</text>
<text x="348.9" y="175">R4</text>
<text x="366.3" y="177.7">LED0603</text>
<text x="366.3" y="174.6">LED19</text>
<text x="348.9" y="183.8">R3</text>
<text x="366.3" y="183.4">LED18</text>
<text x="70.2" y="191.8">U1</text>
<text x="348.9" y="186.9">360</text>
<text x="366.3" y="186.5">LED0603</text>
<text x="70.2" y="195.1">STP16C596</text>
<text x="99.2" y="197.8">R15</text>
<text x="184.9" y="195.4">PUSH BUTTON SWITCH smd</text>
<text x="184.9" y="192.2">U9</text>
<text x="210.3" y="197.5">10k</text>
<text x="210.3" y="194.3">R14</text>
<text x="99.2" y="201">1k</text>
<text x="22.6" y="208.4">R12</text>
<text x="119.6" y="208.4">R1</text>
<text x="22.6" y="211.6">360</text>
<text x="32.9" y="213.4">LED1</text>
<text x="102.6" y="213.4">LED16</text>
<text x="119.6" y="211.6">360</text>
<text x="273.4" y="214.9">0.1uF</text>
<text x="273.4" y="211.7">C3</text>
<text x="32.9" y="217">LED2</text>
<text x="32.9" y="220.5">LED3</text>
<text x="102.6" y="217">LED15</text>
<text x="102.6" y="220.5">LED14</text>
<text x="22.6" y="225.7">360</text>
<text x="22.6" y="222.5">R5</text>
<text x="32.9" y="224">LED4</text>
<text x="32.9" y="227.5">LED5</text>
<text x="102.6" y="227.5">LED12</text>
<text x="102.6" y="224">LED13</text>
<text x="119.6" y="225.7">360</text>
<text x="119.6" y="222.5">R13</text>
<text x="32.9" y="231.1">LED6</text>
<text x="102.7" y="231.1">LED11</text>
<text x="181.3" y="233.1">R17</text>
<text x="194.3" y="232.7">LED17</text>
<text x="32.9" y="234.6">LED7</text>
<text x="32.9" y="238.1">LED8</text>
<text x="102.6" y="234.6">LED10</text>
<text x="103.5" y="238.1">LED9</text>
<text x="181.3" y="236.3">360</text>
<text x="194.3" y="235.9">LED0603</text>
<text x="148" y="257.4">X1</text>
<text x="147.6" y="260.6">72MHz</text>
<text x="142.5" y="277">C8</text>
<text x="152.8" y="277">12pF</text>
</g>
<g font-size="3.2" fill="#00f">
<text x="73.7" y="17.9">1</text>
<text x="77.2" y="19.7">Ground/Adjust</text>
<text x="100.9" y="23.2">VOUT</text>
<text x="111.3" y="21.4">2</text>
<text x="73.7" y="25">3</text>
<text x="77.2" y="26.7">VIN</text>
<text x="164.2" y="28.5">3</text>
<text x="377.1" y="29.3" transform="rotate(-90 377.1 29.3)">1</text>
<text x="380.6" y="29.3" transform="rotate(-90 380.6 29.3)">2</text>
<text x="384.2" y="29.3" transform="rotate(-90 384.2 29.3)">3</text>
<text x="387.7" y="29.3" transform="rotate(-90 387.7 29.3)">4</text>
<text x="160.7" y="33.8">2</text>
<text x="160.7" y="30.3">3</text>
<text x="164.2" y="35.6">1</text>
<text x="164.2" y="32">2</text>
<text x="257.1" y="32">1</text>
<text x="257.1" y="35.6">2</text>
<text x="260.6" y="33.8">VBAT</text>
<text x="375.4" y="32.8" transform="rotate(-90 375.4 32.8)">1</text>
<text x="378.9" y="32.8" transform="rotate(-90 378.9 32.8)">2</text>
<text x="382.4" y="32.8" transform="rotate(-90 382.4 32.8)">3</text>
<text x="385.9" y="32.8" transform="rotate(-90 385.9 32.8)">4</text>
<text x="160.7" y="37.3">1</text>
<text x="257.1" y="39.1">3</text>
<text x="260.6" y="37.3">PC13-TAMPER-RTC</text>
<text x="260.6" y="40.9">PC14-OSC32_IN</text>
<text x="304.8" y="40.9">PB9</text>
<text x="312.4" y="39.1">46</text>
<text x="73.7" y="42.6">1</text>
<text x="77.2" y="44.4">Ground/Adjust</text>
<text x="100.9" y="47.9">VOUT</text>
<text x="111.3" y="46.1">2</text>
<text x="257.1" y="42.6">4</text>
<text x="257.1" y="46.1">5</text>
<text x="260.6" y="44.4">PC15-OSC32_OUT</text>
<text x="260.6" y="47.9">PD0-OSC_IN</text>
<text x="299.8" y="47.9">BOOT0</text>
<text x="304.8" y="44.4">PB8</text>
<text x="312.4" y="46.1">44</text>
<text x="312.4" y="42.6">45</text>
<text x="35" y="53.2">5</text>
<text x="73.7" y="49.7">3</text>
<text x="77.2" y="51.4">VIN</text>
<text x="257.1" y="49.7">6</text>
<text x="257.1" y="53.2">7</text>
<text x="260.6" y="51.4">PD1-OSC_OUT</text>
<text x="304.8" y="51.4">PB7</text>
<text x="312.4" y="53.2">42</text>
<text x="312.4" y="49.7">43</text>
<text x="35" y="56.7">1</text>
<text x="160.7" y="58.5">3</text>
<text x="164.2" y="56.7">3</text>
<text x="260.6" y="55">NRST</text>
<text x="304.8" y="58.5">PB5</text>
<text x="304.8" y="55">PB6</text>
<text x="312.4" y="56.7">41</text>
<text x="35" y="60.3">2</text>
<text x="35" y="63.8">3</text>
<text x="160.7" y="65.5">1</text>
<text x="160.7" y="62">2</text>
<text x="164.2" y="63.8">1</text>
<text x="164.2" y="60.3">2</text>
<text x="255.1" y="63.8">10</text>
<text x="260.6" y="65.5">PA0-WKUP</text>
<text x="304.8" y="65.5">PB3</text>
<text x="304.8" y="62">PB4</text>
<text x="312.4" y="63.8">39</text>
<text x="312.4" y="60.3">40</text>
<text x="35" y="67.3">4</text>
<text x="255.1" y="67.3">11</text>
<text x="255.1" y="70.8">12</text>
<text x="260.6" y="69.1">PA1</text>
<text x="302.8" y="69.1">PA15</text>
<text x="312.4" y="70.8">37</text>
<text x="312.4" y="67.3">38</text>
<text x="22.6" y="76.3" transform="rotate(-90 22.6 76.3)">2</text>
<text x="26.1" y="76.3" transform="rotate(-90 26.1 76.3)">1</text>
<text x="255.1" y="74.4">13</text>
<text x="255.1" y="77.9">14</text>
<text x="260.6" y="72.6">PA2</text>
<text x="260.6" y="76.1">PA3</text>
<text x="302.8" y="72.6">PA14</text>
<text x="17.2" y="81.4">3</text>
<text x="20.7" y="83.2">3</text>
<text x="24.3" y="79.8" transform="rotate(-90 24.3 79.8)">2</text>
<text x="26.7" y="83.2">4</text>
<text x="27.9" y="79.8" transform="rotate(-90 27.9 79.8)">1</text>
<text x="30.2" y="81.4">4</text>
<text x="255.1" y="81.4">15</text>
<text x="260.6" y="79.7">PA4</text>
<text x="260.6" y="83.2">PA5</text>
<text x="302.8" y="83.2">PA13</text>
<text x="312.4" y="81.4">34</text>
<text x="255.1" y="84.9">16</text>
<text x="255.1" y="88.5">17</text>
<text x="260.6" y="86.7">PA6</text>
<text x="302.8" y="86.7">PA12</text>
<text x="312.4" y="88.5">32</text>
<text x="312.4" y="84.9">33</text>
<text x="255.1" y="92">18</text>
<text x="255.1" y="95.5">19</text>
<text x="260.6" y="90.2">PA7</text>
<text x="260.6" y="93.8">PB0</text>
<text x="302.8" y="93.8">PA10</text>
<text x="302.8" y="90.2">PA11</text>
<text x="312.4" y="95.5">30</text>
<text x="312.4" y="92">31</text>
<text x="255.1" y="99.1">20</text>
<text x="260.6" y="97.3">PB1</text>
<text x="260.6" y="100.8">PB2</text>
<text x="304.8" y="100.8">PA8</text>
<text x="304.8" y="97.3">PA9</text>
<text x="312.4" y="99.1">29</text>
<text x="255.1" y="102.6">21</text>
<text x="255.1" y="106.1">22</text>
<text x="260.6" y="104.4">PB10</text>
<text x="260.6" y="107.9">PB11</text>
<text x="302.8" y="107.9">PB14</text>
<text x="302.8" y="104.4">PB15</text>
<text x="312.4" y="106.1">27</text>
<text x="312.4" y="102.6">28</text>
<text x="73.7" y="113.2">1</text>
<text x="80.8" y="109.8" transform="rotate(-90 80.8 109.8)">5</text>
<text x="82.5" y="113.3" transform="rotate(-90 82.5 113.3)">5</text>
<text x="302.8" y="111.4">PB13</text>
<text x="312.4" y="113.2">25</text>
<text x="312.4" y="109.6">26</text>
<text x="73.7" y="116.7">2</text>
<text x="77.2" y="114.9">1</text>
<text x="77.2" y="118.5">2</text>
<text x="302.8" y="114.9">PB12</text>
<text x="377.1" y="116.9" transform="rotate(-90 377.1 116.9)">7</text>
<text x="380.6" y="116.9" transform="rotate(-90 380.6 116.9)">5</text>
<text x="384.2" y="116.9" transform="rotate(-90 384.2 116.9)">3</text>
<text x="387.7" y="116.9" transform="rotate(-90 387.7 116.9)">1</text>
<text x="73.7" y="120.2">3</text>
<text x="77.2" y="122">3</text>
<text x="82.5" y="122.8" transform="rotate(-90 82.5 122.8)">4</text>
<text x="378.9" y="122.8" transform="rotate(-90 378.9 122.8)">87</text>
<text x="382.4" y="122.8" transform="rotate(-90 382.4 122.8)">65</text>
<text x="385.9" y="122.8" transform="rotate(-90 385.9 122.8)">43</text>
<text x="389.5" y="122.8" transform="rotate(-90 389.5 122.8)">21</text>
<text x="80.8" y="126.3" transform="rotate(-90 80.8 126.3)">4</text>
<text x="112.5" y="131.6" transform="rotate(-90 112.5 131.6)">1</text>
<text x="116.1" y="131.6" transform="rotate(-90 116.1 131.6)">2</text>
<text x="119.6" y="131.6" transform="rotate(-90 119.6 131.6)">3</text>
<text x="123.1" y="131.6" transform="rotate(-90 123.1 131.6)">4</text>
<text x="377.1" y="126.3" transform="rotate(-90 377.1 126.3)">8</text>
<text x="380.6" y="126.3" transform="rotate(-90 380.6 126.3)">6</text>
<text x="384.2" y="126.3" transform="rotate(-90 384.2 126.3)">4</text>
<text x="387.7" y="126.3" transform="rotate(-90 387.7 126.3)">2</text>
<text x="80.8" y="136.3" transform="rotate(-90 80.8 136.3)">5</text>
<text x="110.8" y="135.1" transform="rotate(-90 110.8 135.1)">1</text>
<text x="114.3" y="135.1" transform="rotate(-90 114.3 135.1)">2</text>
<text x="117.8" y="135.1" transform="rotate(-90 117.8 135.1)">3</text>
<text x="121.4" y="135.1" transform="rotate(-90 121.4 135.1)">4</text>
<text x="176.1" y="137.9">1</text>
<text x="195.8" y="137.9">2</text>
<text x="281.9" y="136.9" transform="rotate(-90 281.9 136.9)">1</text>
<text x="285.4" y="136.9" transform="rotate(-90 285.4 136.9)">2</text>
<text x="288.9" y="136.9" transform="rotate(-90 288.9 136.9)">3</text>
<text x="292.5" y="136.9" transform="rotate(-90 292.5 136.9)">4</text>
<text x="73.7" y="139.6">1</text>
<text x="73.7" y="143.2">2</text>
<text x="77.2" y="141.4">1</text>
<text x="82.5" y="139.8" transform="rotate(-90 82.5 139.8)">5</text>
<text x="180.6" y="139.3">1</text>
<text x="191.3" y="139.3">2</text>
<text x="280.1" y="140.4" transform="rotate(-90 280.1 140.4)">1</text>
<text x="283.6" y="140.4" transform="rotate(-90 283.6 140.4)">2</text>
<text x="287.2" y="140.4" transform="rotate(-90 287.2 140.4)">3</text>
<text x="290.7" y="140.4" transform="rotate(-90 290.7 140.4)">4</text>
<text x="73.7" y="146.7">3</text>
<text x="77.2" y="144.9">2</text>
<text x="77.2" y="148.4">3</text>
<text x="82.5" y="149.3" transform="rotate(-90 82.5 149.3)">4</text>
<text x="176.1" y="144.9">3</text>
<text x="180.6" y="146.3">3</text>
<text x="191.3" y="146.3">4</text>
<text x="195.8" y="144.9">4</text>
<text x="80.8" y="152.8" transform="rotate(-90 80.8 152.8)">4</text>
<text x="176.1" y="159">1</text>
<text x="180.6" y="160.4">1</text>
<text x="191.3" y="160.4">2</text>
<text x="195.8" y="159">2</text>
<text x="176.1" y="166.1">3</text>
<text x="180.6" y="167.5">3</text>
<text x="191.3" y="167.5">4</text>
<text x="195.8" y="166.1">4</text>
<text x="288.8" y="169.6">1</text>
<text x="288.8" y="173.1">2</text>
<text x="292.3" y="171.4">TX</text>
<text x="322.8" y="171.4">PI011</text>
<text x="333.6" y="173.1">33</text>
<text x="333.6" y="169.6">34</text>
<text x="288.8" y="176.7">3</text>
<text x="292.3" y="174.9">RX</text>
<text x="292.3" y="178.4">CTS</text>
<text x="322.8" y="174.9">PI010</text>
<text x="324.8" y="178.4">PI09</text>
<text x="333.6" y="176.7">32</text>
<text x="176.1" y="180.2">1</text>
<text x="180.6" y="181.6">1</text>
<text x="191.3" y="181.6">2</text>
<text x="195.8" y="180.2">2</text>
<text x="288.8" y="180.2">4</text>
<text x="288.8" y="183.7">5</text>
<text x="292.3" y="182">RTS</text>
<text x="292.3" y="185.5">PCM_CLK</text>
<text x="324.8" y="185.5">PI07</text>
<text x="324.8" y="182">PI08</text>
<text x="333.6" y="183.7">30</text>
<text x="333.6" y="180.2">31</text>
<text x="176.1" y="187.3">3</text>
<text x="180.6" y="188.7">3</text>
<text x="191.3" y="188.7">4</text>
<text x="195.8" y="187.3">4</text>
<text x="288.8" y="187.3">6</text>
<text x="288.8" y="190.8">7</text>
<text x="292.3" y="189">PCM_OUT</text>
<text x="324.8" y="189">PI06</text>
<text x="333.6" y="190.8">28</text>
<text x="333.6" y="187.3">29</text>
<text x="288.8" y="194.3">8</text>
<text x="288.8" y="197.8">9</text>
<text x="292.3" y="192.5">PCM_IN</text>
<text x="292.3" y="196.1">PCM_SYNC</text>
<text x="324.8" y="196.1">PI04</text>
<text x="324.8" y="192.5">PI05</text>
<text x="333.6" y="197.8">26</text>
<text x="333.6" y="194.3">27</text>
<text x="52.5" y="199.6">1</text>
<text x="52.5" y="203.1">2</text>
<text x="56" y="201.4">GND</text>
<text x="176.1" y="199.6">1</text>
<text x="180.6" y="201">1</text>
<text x="191.3" y="201">2</text>
<text x="195.8" y="199.6">2</text>
<text x="286.8" y="201.4">10</text>
<text x="292.3" y="199.6">AI00</text>
<text x="292.3" y="203.1">AI01</text>
<text x="324.8" y="203.1">PI02</text>
<text x="324.8" y="199.6">PI03</text>
<text x="333.6" y="201.4">25</text>
<text x="52.5" y="206.7">3</text>
<text x="56" y="204.9">SDI</text>
<text x="56" y="208.4">CLK</text>
<text x="81.5" y="208.4">SDO</text>
<text x="90.1" y="206.7">22</text>
<text x="176.1" y="206.7">3</text>
<text x="180.6" y="208.1">3</text>
<text x="191.3" y="208.1">4</text>
<text x="195.8" y="206.7">4</text>
<text x="286.8" y="204.9">11</text>
<text x="286.8" y="208.4">12</text>
<text x="292.3" y="206.7">RESET</text>
<text x="324.8" y="206.7">PI01</text>
<text x="333.6" y="208.4">23</text>
<text x="333.6" y="204.9">24</text>
<text x="52.5" y="210.2">4</text>
<text x="56" y="211.9">LE</text>
<text x="77.8" y="215.5">OUT15</text>
<text x="82.9" y="211.9">!OE</text>
<text x="90.1" y="213.7">20</text>
<text x="90.1" y="210.2">21</text>
<text x="286.8" y="215.5">14</text>
<text x="292.3" y="210.2">3.3V</text>
<text x="316.7" y="213.7">LED_CON</text>
<text x="324.8" y="210.2">PI00</text>
<text x="333.6" y="211.9">22</text>
<text x="52.5" y="217.2">6</text>
<text x="52.5" y="220.8">7</text>
<text x="56" y="219">OUT1</text>
<text x="77.8" y="219">OUT14</text>
<text x="90.1" y="220.8">18</text>
<text x="90.1" y="217.2">19</text>
<text x="286.8" y="219">15</text>
<text x="292.3" y="217.2">NC</text>
<text x="292.3" y="220.8">USB_D-</text>
<text x="318.3" y="220.8">USB_D+</text>
<text x="333.6" y="219">20</text>
<text x="52.5" y="227.8">9</text>
<text x="56" y="222.5">OUT2</text>
<text x="77.8" y="226.1">OUT12</text>
<text x="77.8" y="222.5">OUT13</text>
<text x="90.1" y="224.3">17</text>
<text x="286.8" y="222.5">16</text>
<text x="286.8" y="226.1">17</text>
<text x="292.3" y="224.3">CSB</text>
<text x="292.3" y="227.8">MOSI</text>
<text x="323.4" y="227.8">MISO</text>
<text x="325.9" y="224.3">CLK</text>
<text x="333.6" y="226.1">18</text>
<text x="333.6" y="222.5">19</text>
<text x="50.5" y="231.4">10</text>
<text x="56" y="229.6">OUT4</text>
<text x="56" y="233.1">OUT5</text>
<text x="50.5" y="234.9">11</text>
<text x="50.5" y="238.4">12</text>
<text x="56" y="236.6">OUT6</text>
<text x="79.9" y="236.6">OUT9</text>
<text x="90.1" y="238.4">13</text>
<text x="90.1" y="234.9">14</text>
<text x="56" y="240.2">OUT7</text>
<text x="79.9" y="240.2">OUT8</text>
<text x="135.4" y="264.9">1</text>
<text x="138.9" y="266.6">OE</text>
<text x="162.5" y="268.4">3</text>
</g>
<g font-size="3.2" fill="#f00">
<text x="299.8" y="33.8">VDD_3</text>
<text x="312.4" y="32">48</text>
<text x="257.1" y="60.3">9</text>
<text x="260.6" y="62">VDDA</text>
<text x="299.8" y="76.1">VDD_2</text>
<text x="312.4" y="74.4">36</text>
<text x="255.1" y="113.2">24</text>
<text x="260.6" y="114.9">VDD_1</text>
<text x="81.6" y="201.4">VDD</text>
<text x="90.1" y="203.1">23</text>
<text x="90.1" y="199.6">24</text>
<text x="78.9" y="204.9">R-EXT</text>
<text x="153.9" y="266.6">VDD</text>
<text x="162.5" y="264.9">4</text>
</g>
<g font-size="3.2">
<text x="312.4" y="35.6">47</text>
<text x="300.4" y="37.3">VSS_3</text>
<text x="257.1" y="56.7">8</text>
<text x="260.6" y="58.5">VSSA</text>
<text x="107.8" y="75.8">1</text>
<text x="312.4" y="77.9">35</text>
<text x="107.8" y="79.3">2</text>
<text x="300.4" y="79.7">VSS_2</text>
<text x="255.1" y="109.6">23</text>
<text x="260.6" y="111.4">VSS_1</text>
<text x="52.5" y="213.7">5</text>
<text x="56" y="215.5">OUT0</text>
<text x="286.8" y="211.9">13</text>
<text x="292.3" y="213.7">GND</text>
<text x="333.6" y="215.5">21</text>
<text x="324.8" y="217.2">GND</text>
<text x="52.5" y="224.3">8</text>
<text x="56" y="226.1">OUT3</text>
<text x="90.1" y="227.8">16</text>
<text x="77.8" y="233.1">OUT10</text>
<text x="77.8" y="229.6">OUT11</text>
<text x="90.1" y="231.4">15</text>
<text x="135.4" y="268.4">2</text>
<text x="138.9" y="270.2">GND OUTPUT</text>
</g>
</svg>
